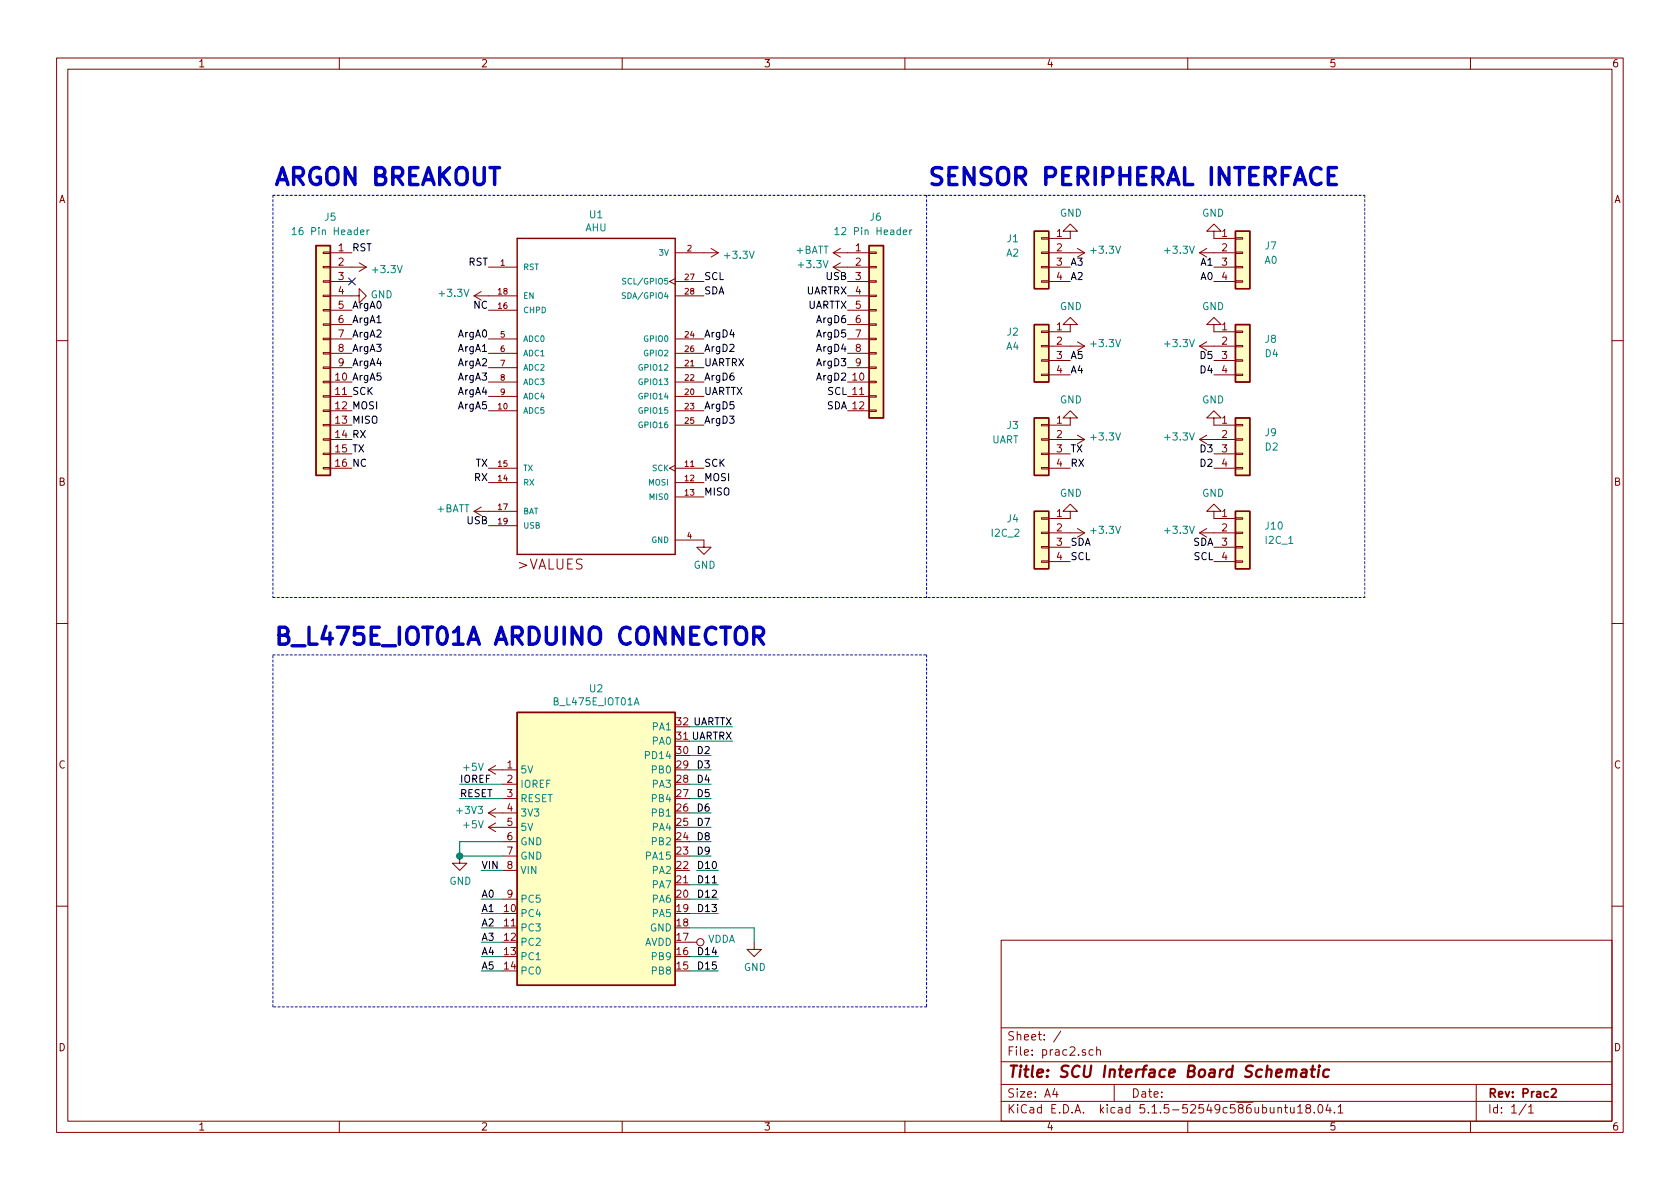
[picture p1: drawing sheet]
<svg xmlns="http://www.w3.org/2000/svg" width="297mm" height="210mm" viewBox="0 0 297 210" stroke-linecap="round" stroke-linejoin="round" font-family="sans-serif">
<g fill="none" stroke="#840000" stroke-width=".18">
<path d="M10 10.3h277v189.9h-277zM12 12.2h273v186.1h-273zM60 10.3v1.9M110 10.3v1.9M160 10.3v1.9M210 10.3v1.9M260 10.3v1.9M57.1 59.8h1.3v.3h-1.3zM57.1 57.3h1.3v.2h-1.3zM57.1 54.7h1.3v.3h-1.3zM57.1 52.2h1.3v.2h-1.3zM57.1 49.7h1.3v.2h-1.3z"/>
<path d="M57.1 47.1h1.3v.3h-1.3zM57.1 44.6h1.3v.2h-1.3zM58.4 52.3h5.1v-1.3l1.3 1.3-1.3 1.3v-1.3M58.4 44.7h3.8M58.4 47.2h6.4M58.4 49.8h3.8M58.4 54.9h3.8M58.4 59.9h3.8M58.4 57.4h3.8M63.5 46.5l1.3 .7M64.8 47.2l-1.3 .8M83.8 52.3h7.6"/>
<path d="M83.8 52.3l1.3 .8M85.1 51.6l-1.3 .7M86.4 47.2h5M86.4 54.9h5M86.4 59.9h5M119.4 49.3l-1 .5 1 .5M119.4 44.7h7.6M119.4 49.8h5.1M119.4 52.3h5.1M119.4 59.9h5.1M125.7 43.9l1.3 .8M127 44.7l-1.3 .8"/>
<path d="M147.3 44.7h6.4M147.3 47.2h6.4M147.3 44.7l1.3 .8M147.3 47.2l1.3 .8M148.6 43.9l-1.3 .8M148.6 46.5l-1.3 .7M149.9 49.8h3.8M149.9 54.9h3.8M149.9 52.3h3.8M149.9 59.9h3.8M149.9 57.4h3.8M153.7 59.8h1.2v.3h-1.2z"/>
<path d="M153.7 54.7h1.2v.3h-1.2zM153.7 52.2h1.2v.2h-1.2zM153.7 49.7h1.2v.2h-1.2zM153.7 47.1h1.2v.3h-1.2zM153.7 57.3h1.2v.2h-1.2zM153.7 44.6h1.2v.2h-1.2zM184.1 49.7h1.3v.2h-1.3zM184.1 47.1h1.3v.3h-1.3zM184.1 42h1.3v.3h-1.3zM184.1 44.6h1.3v.2h-1.3zM184.1 58.5h1.3v.3h-1.3zM185.4 44.7h6.4"/>
<path d="M185.4 47.2h3.8M185.4 49.8h3.8M189.2 40.9h-1.2l1.2-1.3 1.3 1.3h-1.3v1.3h-3.8M189.2 57.4h-1.2l1.2-1.3 1.3 1.3h-1.3v1.3h-3.8M190.5 43.9l1.3 .8M191.8 44.7l-1.3 .8M212.1 44.7h6.3M212.1 44.7l1.3 .8M213.4 43.9l-1.3 .8M214.6 40.9h1.3l-1.3-1.3-1.2 1.3h1.2v1.3h3.8M214.6 57.4h1.3l-1.3-1.3-1.2 1.3h1.2v1.3h3.8M214.6 47.2h3.8"/>
<path d="M214.6 49.8h3.8M218.4 49.7h1.3v.2h-1.3zM218.4 47.1h1.3v.3h-1.3zM218.4 42h1.3v.3h-1.3zM218.4 44.6h1.3v.2h-1.3zM218.4 58.5h1.3v.3h-1.3zM10 60.2h2M57.1 67.4h1.3v.3h-1.3zM57.1 70h1.3v.2h-1.3zM57.1 72.5h1.3v.3h-1.3zM57.1 75.1h1.3v.2h-1.3zM57.1 77.6h1.3v.2h-1.3z"/>
<path d="M57.1 64.9h1.3v.2h-1.3zM57.1 62.4h1.3v.2h-1.3zM58.4 77.7h3.8M58.4 75.2h3.8M58.4 70.1h3.8M58.4 65h3.8M58.4 67.6h3.8M58.4 72.6h3.8M58.4 62.5h3.8M86.4 70.1h5M86.4 65h5M86.4 67.6h5"/>
<path d="M86.4 72.6h5M86.4 62.5h5M119.4 75.2h5.1M119.4 70.1h5.1M119.4 65h5.1M119.4 67.6h5.1M119.4 72.6h5.1M119.4 62.5h5.1M149.9 70.1h3.8M149.9 65h3.8M149.9 67.6h3.8M149.9 72.6h3.8"/>
<path d="M149.9 62.5h3.8M153.7 62.4h1.2v.2h-1.2zM153.7 64.9h1.2v.2h-1.2zM153.7 67.4h1.2v.3h-1.2zM153.7 70h1.2v.2h-1.2zM153.7 72.5h1.2v.3h-1.2zM184.1 66.2h1.3v.2h-1.3zM184.1 63.6h1.3v.3h-1.3zM184.1 61.1h1.3v.2h-1.3zM184.1 75.1h1.3v.2h-1.3zM184.1 77.6h1.3v.2h-1.3zM185.4 77.7h6.4"/>
<path d="M185.4 61.2h6.4M185.4 63.7h3.8M185.4 66.3h3.8M189.2 73.9h-1.2l1.2-1.3 1.3 1.3h-1.3v1.3h-3.8M190.5 60.4l1.3 .8M190.5 77l1.3 .7M191.8 61.2l-1.3 .8M191.8 77.7l-1.3 .8M212.1 77.7l1.3 .8M212.1 77.7h6.3M212.1 61.2h6.3M212.1 61.2l1.3 .8"/>
<path d="M213.4 77l-1.3 .7M213.4 60.4l-1.3 .8M214.6 73.9h1.3l-1.3-1.3-1.2 1.3h1.2v1.3h3.8M214.6 63.7h3.8M214.6 66.3h3.8M218.4 66.2h1.3v.2h-1.3zM218.4 63.6h1.3v.3h-1.3zM218.4 61.1h1.3v.2h-1.3zM218.4 75.1h1.3v.2h-1.3zM218.4 77.6h1.3v.2h-1.3zM285 60.2h2M57.1 80.1h1.3v.3h-1.3z"/>
<path d="M57.1 82.7h1.3v.2h-1.3zM58.4 80.3h3.8M58.4 82.8h3.8M83.8 90.4h7.6M83.8 90.4l1.3 .8M85.1 89.7l-1.3 .7M86.4 82.8h5M86.4 85.3h5M86.4 93h5M119.4 82.3l-1 .5 1 .5M119.4 95.5h5.1v1.3h1.2l-1.2 1.2-1.3-1.2h1.3M119.4 82.8h5.1"/>
<path d="M119.4 85.3h5.1M119.4 87.9h5.1M184.1 82.7h1.3v.2h-1.3zM184.1 80.1h1.3v.3h-1.3zM184.1 99.2h1.3v.2h-1.3zM184.1 96.6h1.3v.3h-1.3zM184.1 91.6h1.3v.2h-1.3zM184.1 94.1h1.3v.3h-1.3zM185.4 94.2h6.4M185.4 80.3h3.8M185.4 82.8h3.8M185.4 96.8h3.8"/>
<path d="M185.4 99.3h3.8M189.2 90.4h-1.2l1.2-1.3 1.3 1.3h-1.3v1.3h-3.8M190.5 93.5l1.3 .7M191.8 94.2l-1.3 .8M212.1 94.2l1.3 .8M212.1 94.2h6.3M213.4 93.5l-1.3 .7M214.6 90.4h1.3l-1.3-1.3-1.2 1.3h1.2v1.3h3.8M214.6 80.3h3.8M214.6 82.8h3.8M214.6 96.8h3.8M214.6 99.3h3.8"/>
<path d="M218.4 82.7h1.3v.2h-1.3zM218.4 80.1h1.3v.3h-1.3zM218.4 99.2h1.3v.2h-1.3zM218.4 96.6h1.3v.3h-1.3zM218.4 91.6h1.3v.2h-1.3zM218.4 94.1h1.3v.3h-1.3zM10 110.3h2M285 110.3h2M86.4 136.1h5M86.4 136.1l1.2 .8M87.6 135.4l-1.2 .7M88.9 138.7h2.5"/>
<path d="M81.3 151.4v1.2h1.2l-1.2 1.3-1.3-1.3h1.3M86.4 143.8h5M86.4 146.3h5M86.4 143.8l1.2 .7M86.4 146.3l1.2 .8M87.6 143l-1.2 .8M87.6 145.5l-1.2 .8M88.9 141.2h2.5M88.9 148.8h2.5M88.9 151.4h2.5M88.9 153.9h2.5M88.9 159h2.5"/>
<path d="M10 160.2h2M121.9 166.6h1.3M133.3 166.6v1.3h1.3l-1.3 1.3-1.2-1.3h1.2M177 166.3h108v32h-108zM285 160.2h2M60 198.3v1.9M110 198.3v1.9M160 198.3v1.9M177 194.8h108M177 191.8h108M177 187.8h108M177 181.8h108"/>
<path d="M186.5 192.5l-.4 1h1M186.8 193v1M187.6 182.3l-1.3 2M193.3 185.7l-.5-.1-.2 .3 .1 .6h.6M193.9 185.7h.1a.37 .37 0 0 1 .6 .1v.8M193.9 185.1v1.5M197 191.8v3M210 198.3v1.9M226 196l.2-.2 .3 .1 .1 .9M227.1 195.8h.6M227.3 195.3v1.3l.4 .2M228.2 195.8v.9l.4 .1 .2-.1"/>
<path d="M228.8 195.8v1M229.4 195.8l.5-.5v1.5M229.4 196.8h.9M231.2 196l-.3-.2v-.3a.48 .48 0 0 1 .7-.1l.1 .2-.1 .3-.6 .1-.1 .3v.4l.3 .1 .4-.1 .1-.2v-.2l-.3-.3M232.4 196.7v.1M233.1 195.5l.3-.2a.8 .8 0 0 1 .5 .8 .8 .8 0 0 1-.5 .7l-.3-.1-.1-.4zM234.8 195.2l-.4 1.1h1M235.2 195.8v1M235.9 196.7v.1M236.6 195.8l.4-.5v1.5M236.6 196.8h.8M260 198.3v1.9"/>
<path d="M261 191.8v6.5M269.8 195.2l-1.2 2M270.3 195.8l.4-.5v1.5M270.3 196.8h.8"/>
<circle cx="123.8" cy="166.6" r=".63"/>
</g>
<path d="M274.3 192.7l.2-.2h.4l.3 .5-1 1h1" fill="none" stroke="#840000" stroke-width=".3"/>
<path d="M228.4 189.4a.47 .47 0 0 1 .4-.3 .47 .47 0 0 1 .4 .3l-.1 1M230.2 189.2h.8l-.1 1.2M231 189.6l-.6 .1a.4 .4 0 0 0-.4 .3 .4 .4 0 0 0 .3 .4l.6-.1M231.7 189.1h.8M232.1 188.4l-.2 1.8 .1 .1 .4 .1M233.2 189.1l-.2 1.3M233.3 188.4l-.1 .2M235 189.2a.67 .67 0 0 0-1 .3l-.1 .6 .2 .2 .2 .1 .5-.1" fill="none" stroke="#840000" stroke-width=".41"/>
<g fill="#ffffc2" stroke="#ffffc2" stroke-width=".18">
<path d="M182.9 40.9h2.5v10.1h-2.5z"/>
<path d="M182.9 57.4h2.5v10.2h-2.5z"/>
<path d="M182.9 73.9h2.5v10.2h-2.5z"/>
<path d="M182.9 90.4h2.5v10.2h-2.5z"/>
<path d="M91.4 126h28v48.2h-28z"/>
<path d="M55.9 43.4h2.5v40.7h-2.5z"/>
<path d="M153.7 43.4h2.5v30.5h-2.5z"/>
<path d="M218.4 40.9h2.6v10.1h-2.6z"/>
<path d="M218.4 57.4h2.6v10.2h-2.6z"/>
<path d="M218.4 73.9h2.6v10.2h-2.6z"/>
<path d="M218.4 90.4h2.6v10.2h-2.6z"/>
</g>
<path d="M55.9 43.4h2.5v40.7h-2.5zM91.4 42.2h28v55.8h-28zM153.7 43.4h2.5v30.5h-2.5zM182.9 40.9h2.5v10.1h-2.5zM182.9 57.4h2.5v10.2h-2.5zM218.4 40.9h2.6v10.1h-2.6zM218.4 57.4h2.6v10.2h-2.6zM182.9 73.9h2.5v10.2h-2.5zM218.4 73.9h2.6v10.2h-2.6zM182.9 90.4h2.5v10.2h-2.5zM218.4 90.4h2.6v10.2h-2.6zM91.4 126h28v48.2h-28z" fill="none" stroke="#840000" stroke-width=".25"/>
<path d="M51.7 40.6l.3-.4v1.3M51.7 41.5h.7M64.9 40.7v.8M65.3 40.7l-.4 .2M110.6 51.8h-.5a.42 .42 0 0 0 .4 .6v.3h-.5M110.6 49.3h-.5a.42 .42 0 0 0 .5 .5l-.1 .4h-.4M147.6 40.6l.4-.4v1.3M147.6 41.5h.8M160.9 40.7v.8M161.2 40.7l-.3 .2" fill="none" stroke="#008484" stroke-width=".18"/>
<path d="M48.3 34.5h193M48.3 34.5v71.2M163.8 34.5v71.2M241.3 34.5v71.2M48.3 115.8h115.5M48.3 105.7h193M163.8 115.8v62.2M48.3 178v-62.2M163.8 178h-115.5" fill="none" stroke="#0000c2" stroke-width=".18" stroke-dasharray=".4 .4"/>
<g fill="none" stroke="#008400" stroke-width=".18">
<path d="M81.3 138.7h7.6M121.9 136.1h3.8M121.9 138.7h3.8M121.9 133.6h3.8M121.9 131.1h7.6M121.9 128.5h7.6M81.3 141.2h7.6M85.1 153.9h3.8M85.1 159h3.8M88.9 148.8h-7.6v2.6h7.6M121.9 148.8h3.8M121.9 151.4h3.8"/>
<path d="M121.9 141.2h3.8M121.9 143.8h3.8M121.9 146.3h3.8M121.9 159h5.1M121.9 156.5h5.1M123.2 153.9h3.8M85.1 164.1h3.8M85.1 171.7h3.8M85.1 169.2h3.8M85.1 166.6h3.8M85.1 161.5h3.8M121.9 164.1h11.4v2.5"/>
<path d="M121.9 171.7h5.1M121.9 169.2h5.1M121.9 161.5h5.1"/>
</g>
<path d="M234.9 31.1h1M236.3 29.6h-1.4v3h1.4M133.3 112.5h1.1a.81 .81 0 0 0 .6-.8 .81 .81 0 0 0-.6-.8h-1.1v3M134 112.5l1 1.4" fill="none" stroke="#0000c2" stroke-width=".61"/>
<circle cx="81.3" cy="151.4" r=".51" fill="#008400" stroke="#008400" stroke-width=".25"/>
<path d="M61.6 49.2l1.2 1.2M62.8 49.2l-1.2 1.2" fill="none" stroke="#000084" stroke-width=".18"/>
<g font-size="4.2" fill="#0000c2">
<text x="48.3" y="32.8">ARGON BREAKOUT</text>
<text x="163.8" y="32.8">SENSOR PERIPHERAL INTERFACE</text>
<text x="48.3" y="114.1">B_L475E_IOT01A ARDUINO CONNECTOR</text>
</g>
<text font-size="2.8" fill="#840000" x="178" y="190.5">Title: SCU Interface Board Schematic</text>
<text font-size="2.5" fill="#840000" x="91.6" y="100.7">&gt;VALUES</text>
<g font-size="2.1" fill="#840000">
<text x="178" y="184">Sheet: /</text>
<text x="178" y="186.7">File: prac2.sch</text>
<text x="178" y="196.9">KiCad E.D.A. kicad 5.1.5-52549c586ubuntu18.04.1</text>
<text x="178" y="194.1">Size: A4</text>
<text x="200" y="194.1">Date:</text>
<text x="263" y="194.1">Rev: Prac2</text>
<text x="263" y="196.9">Id: 1/1</text>
</g>
<g font-size="1.8" fill="#840000">
<text x="35" y="11.9">1</text>
<text x="85" y="11.9">2</text>
<text x="135" y="11.9">3</text>
<text x="185" y="11.9">4</text>
<text x="235" y="11.9">5</text>
<text x="285" y="11.9">6</text>
<text x="10.4" y="35.9">A</text>
<text x="285.4" y="35.9">A</text>
<text x="186.8" y="41.9">1</text>
<text x="216.1" y="41.9">1</text>
<text x="59.8" y="44.4">1</text>
<text x="59.8" y="47">2</text>
<text x="151.3" y="44.4">1</text>
<text x="151.3" y="47">2</text>
<text x="186.8" y="44.4">2</text>
<text x="186.8" y="47">3</text>
<text x="216.1" y="44.4">2</text>
<text x="216.1" y="47">3</text>
<text x="59.8" y="49.5">3</text>
<text x="59.8" y="52.1">4</text>
<text x="151.3" y="49.5">3</text>
<text x="151.3" y="52.1">4</text>
<text x="186.8" y="49.5">4</text>
<text x="216.1" y="49.5">4</text>
<text x="59.8" y="54.6">5</text>
<text x="59.8" y="57.1">6</text>
<text x="59.8" y="59.7">7</text>
<text x="151.3" y="54.6">5</text>
<text x="151.3" y="57.1">6</text>
<text x="151.3" y="59.7">7</text>
<text x="186.8" y="58.4">1</text>
<text x="216.1" y="58.4">1</text>
<text x="59.8" y="62.2">8</text>
<text x="59.8" y="64.8">9</text>
<text x="151.3" y="62.2">8</text>
<text x="151.3" y="64.8">9</text>
<text x="186.8" y="61">2</text>
<text x="186.8" y="63.5">3</text>
<text x="216.1" y="61">2</text>
<text x="216.1" y="63.5">3</text>
<text x="150.8" y="67.3">10</text>
<text x="186.8" y="66">4</text>
<text x="216.1" y="66">4</text>
<text x="186.8" y="74.9">1</text>
<text x="186.8" y="77.5">2</text>
<text x="216.1" y="74.9">1</text>
<text x="216.1" y="77.5">2</text>
<text x="186.8" y="80">3</text>
<text x="186.8" y="82.5">4</text>
<text x="216.1" y="80">3</text>
<text x="216.1" y="82.5">4</text>
<text x="10.4" y="85.9">B</text>
<text x="285.4" y="85.9">B</text>
<text x="186.8" y="91.4">1</text>
<text x="186.8" y="94">2</text>
<text x="216.1" y="91.4">1</text>
<text x="216.1" y="94">2</text>
<text x="186.8" y="96.5">3</text>
<text x="186.8" y="99.1">4</text>
<text x="216.1" y="96.5">3</text>
<text x="216.1" y="99.1">4</text>
<text x="10.4" y="135.9">C</text>
<text x="89.7" y="135.9">1</text>
<text x="119.7" y="135.9">29</text>
<text x="119.7" y="133.3">30</text>
<text x="285.4" y="135.9">C</text>
<text x="89.7" y="138.4">2</text>
<text x="89.7" y="141">3</text>
<text x="89.7" y="143.5">4</text>
<text x="119.7" y="143.5">26</text>
<text x="119.7" y="141">27</text>
<text x="119.7" y="138.4">28</text>
<text x="89.7" y="146">5</text>
<text x="89.7" y="148.6">6</text>
<text x="119.7" y="148.6">24</text>
<text x="119.7" y="146">25</text>
<text x="89.7" y="151.1">7</text>
<text x="89.7" y="153.7">8</text>
<text x="119.7" y="153.7">22</text>
<text x="119.7" y="151.1">23</text>
<text x="89.2" y="161.3">10</text>
<text x="89.7" y="158.7">9</text>
<text x="119.7" y="161.3">19</text>
<text x="119.7" y="158.7">20</text>
<text x="119.7" y="156.2">21</text>
<text x="89.2" y="163.8">11</text>
<text x="89.2" y="166.4">12</text>
<text x="119.7" y="166.4">17</text>
<text x="119.7" y="163.8">18</text>
<text x="89.2" y="168.9">13</text>
<text x="89.2" y="171.4">14</text>
<text x="119.7" y="171.4">15</text>
<text x="119.7" y="168.9">16</text>
<text x="10.4" y="185.9">D</text>
<text x="285.4" y="185.9">D</text>
<text x="35" y="199.9">1</text>
<text x="85" y="199.9">2</text>
<text x="135" y="199.9">3</text>
<text x="185" y="199.9">4</text>
<text x="235" y="199.9">5</text>
<text x="285" y="199.9">6</text>
</g>
<g font-size="1.8" fill="#008484">
<text x="52.6" y="41.6">16 Pin Header</text>
<text x="57.5" y="39">J5</text>
<text x="103.5" y="40.9">AHU</text>
<text x="104.3" y="38.6">U1</text>
<text x="148.5" y="41.6">12 Pin Header</text>
<text x="153.9" y="39">J6</text>
<text x="187.4" y="38.3">GND</text>
<text x="212.5" y="38.3">GND</text>
<text x="128.3" y="45.8">+3.3V</text>
<text x="140.7" y="44.9">+BATT</text>
<text x="141.4" y="47.4">+3.3V</text>
<text x="178" y="45.4">A2</text>
<text x="178.1" y="42.8">J1</text>
<text x="193.1" y="44.9">+3.3V</text>
<text x="206.1" y="44.9">+3.3V</text>
<text x="223.6" y="46.7">A0</text>
<text x="223.7" y="44.1">J7</text>
<text x="65.5" y="52.8">GND</text>
<text x="66.1" y="48.3">+3.3V</text>
<text x="77.9" y="52.5">+3.3V</text>
<text x="178.1" y="59.4">J2</text>
<text x="187.4" y="54.8">GND</text>
<text x="212.5" y="54.8">GND</text>
<text x="178" y="61.9">A4</text>
<text x="193.1" y="61.4">+3.3V</text>
<text x="206.1" y="61.4">+3.3V</text>
<text x="223.7" y="60.6">J8</text>
<text x="223.7" y="63.2">D4</text>
<text x="187.4" y="71.3">GND</text>
<text x="212.5" y="71.3">GND</text>
<text x="178.1" y="75.9">J3</text>
<text x="193.1" y="77.9">+3.3V</text>
<text x="206.1" y="77.9">+3.3V</text>
<text x="223.7" y="77.1">J9</text>
<text x="175.3" y="78.4">UART</text>
<text x="223.7" y="79.7">D2</text>
<text x="187.4" y="87.9">GND</text>
<text x="212.5" y="87.9">GND</text>
<text x="77.2" y="90.6">+BATT</text>
<text x="175.4" y="94.9">I2C_2</text>
<text x="178.1" y="92.4">J4</text>
<text x="193.1" y="94.4">+3.3V</text>
<text x="206.1" y="94.4">+3.3V</text>
<text x="223.8" y="93.6">J10</text>
<text x="122.6" y="100.6">GND</text>
<text x="223.9" y="96.2">I2C_1</text>
<text x="98.1" y="124.7">B_L475E_IOT01A</text>
<text x="104.3" y="122.4">U2</text>
<text x="115.4" y="131.7">PA0</text>
<text x="115.4" y="129.2">PA1</text>
<text x="82" y="136.3">+5V</text>
<text x="91.9" y="136.8">5V</text>
<text x="114.5" y="134.2">PD14</text>
<text x="115.4" y="136.8">PB0</text>
<text x="80.9" y="143.9">+3V3</text>
<text x="91.9" y="139.3">IOREF</text>
<text x="91.9" y="141.9">RESET</text>
<text x="115.4" y="141.9">PB4</text>
<text x="115.4" y="139.3">PA3</text>
<text x="82" y="146.5">+5V</text>
<text x="91.9" y="144.4">3V3</text>
<text x="91.9" y="146.9">5V</text>
<text x="91.9" y="149.5">GND</text>
<text x="115.4" y="149.5">PB2</text>
<text x="115.4" y="146.9">PA4</text>
<text x="115.4" y="144.4">PB1</text>
<text x="91.9" y="152">GND</text>
<text x="91.9" y="154.6">VIN</text>
<text x="114.5" y="152">PA15</text>
<text x="115.4" y="154.6">PA2</text>
<text x="79.5" y="156.5">GND</text>
<text x="91.9" y="159.6">PC5</text>
<text x="115.4" y="159.6">PA6</text>
<text x="115.4" y="157.1">PA7</text>
<text x="91.9" y="162.2">PC4</text>
<text x="91.9" y="164.7">PC3</text>
<text x="91.9" y="167.3">PC2</text>
<text x="113.9" y="167.3">AVDD</text>
<text x="114.9" y="164.7">GND</text>
<text x="115.4" y="162.2">PA5</text>
<text x="125.1" y="166.7">VDDA</text>
<text x="91.9" y="169.8">PC1</text>
<text x="91.9" y="172.3">PC0</text>
<text x="115.4" y="172.3">PB8</text>
<text x="115.4" y="169.8">PB9</text>
<text x="131.5" y="171.7">GND</text>
</g>
<g font-size="1.8">
<text x="62.2" y="44.4">RST</text>
<text x="82.8" y="47">RST</text>
<text x="189.2" y="47">A3</text>
<text x="212.4" y="47">A1</text>
<text x="124.5" y="52.1">SDA</text>
<text x="124.5" y="49.5">SCL</text>
<text x="142.5" y="52.1">UARTRX</text>
<text x="146.1" y="49.5">USB</text>
<text x="189.2" y="49.5">A2</text>
<text x="212.4" y="49.5">A0</text>
<text x="62.2" y="54.6">ArgA0</text>
<text x="62.2" y="57.1">ArgA1</text>
<text x="62.2" y="59.7">ArgA2</text>
<text x="81.1" y="59.7">ArgA0</text>
<text x="83.8" y="54.6">NC</text>
<text x="124.5" y="59.7">ArgD4</text>
<text x="142.7" y="54.6">UARTTX</text>
<text x="144.6" y="57.1">ArgD6</text>
<text x="144.6" y="59.7">ArgD5</text>
<text x="62.2" y="62.2">ArgA3</text>
<text x="62.2" y="64.8">ArgA4</text>
<text x="81.1" y="62.2">ArgA1</text>
<text x="81.1" y="64.8">ArgA2</text>
<text x="124.5" y="62.2">ArgD2</text>
<text x="124.5" y="64.8">UARTRX</text>
<text x="144.6" y="62.2">ArgD4</text>
<text x="144.6" y="64.8">ArgD3</text>
<text x="189.2" y="63.5">A5</text>
<text x="212.4" y="63.5">D5</text>
<text x="59.4" y="67.3">10 ArgA5</text>
<text x="59.4" y="69.8">11 SCK</text>
<text x="81.1" y="67.3">ArgA3</text>
<text x="81.1" y="69.8">ArgA4</text>
<text x="124.5" y="67.3">ArgD6</text>
<text x="124.5" y="69.8">UARTTX</text>
<text x="144.6" y="67.3">ArgD2</text>
<text x="146.3" y="69.8">SCL 11</text>
<text x="189.2" y="66">A4</text>
<text x="212.4" y="66">D4</text>
<text x="59.4" y="72.4">12 MOSI</text>
<text x="59.4" y="74.9">13 MISO</text>
<text x="59.4" y="77.5">14 RX</text>
<text x="81.1" y="72.4">ArgA5</text>
<text x="124.5" y="74.9">ArgD3</text>
<text x="124.5" y="72.4">ArgD5</text>
<text x="146.1" y="72.4">SDA 12</text>
<text x="59.4" y="80">15 TX</text>
<text x="59.4" y="82.5">16 NC</text>
<text x="84.1" y="82.5">TX</text>
<text x="124.5" y="82.5">SCK</text>
<text x="189.2" y="80">TX</text>
<text x="189.2" y="82.5">RX</text>
<text x="212.4" y="80">D3</text>
<text x="212.4" y="82.5">D2</text>
<text x="83.9" y="85.1">RX</text>
<text x="124.5" y="85.1">MOSI</text>
<text x="124.5" y="87.6">MISO</text>
<text x="82.6" y="92.7">USB</text>
<text x="189.2" y="99.1">SCL</text>
<text x="189.2" y="96.5">SDA</text>
<text x="210.9" y="96.5">SDA</text>
<text x="211.1" y="99.1">SCL</text>
<text x="119.7" y="130.8">31 UARTRX</text>
<text x="119.7" y="128.3">32 UARTTX</text>
<text x="123.5" y="135.9">D3</text>
<text x="123.5" y="133.3">D2</text>
<text x="81.3" y="138.4">IOREF</text>
<text x="81.3" y="141">RESET</text>
<text x="123.5" y="138.4">D4</text>
<text x="123.5" y="141">D5</text>
<text x="123.5" y="143.5">D6</text>
<text x="123.5" y="146">D7</text>
<text x="123.5" y="148.6">D8</text>
<text x="85.1" y="153.7">VIN</text>
<text x="123.5" y="151.1">D9</text>
<text x="123.7" y="153.7">D10</text>
<text x="85.1" y="161.3">A1</text>
<text x="85.1" y="158.7">A0</text>
<text x="123.7" y="156.2">D11</text>
<text x="123.7" y="158.7">D12</text>
<text x="123.7" y="161.3">D13</text>
<text x="85.1" y="166.4">A3</text>
<text x="85.1" y="163.8">A2</text>
<text x="85.1" y="171.4">A5</text>
<text x="85.1" y="168.9">A4</text>
<text x="123.7" y="168.9">D14</text>
<text x="123.7" y="171.4">D15</text>
</g>
<g font-size="1.4" fill="#840000">
<text x="88.5" y="47">1</text>
<text x="121.5" y="44.4">2</text>
<text x="88.1" y="52.1">18</text>
<text x="121.1" y="49.5">27</text>
<text x="121.1" y="52.1">28</text>
<text x="88.1" y="54.6">16</text>
<text x="88.5" y="59.7">5</text>
<text x="121.1" y="59.7">24</text>
<text x="88.5" y="62.2">6</text>
<text x="88.5" y="64.8">7</text>
<text x="121.1" y="64.8">21</text>
<text x="121.1" y="62.2">26</text>
<text x="88.5" y="67.3">8</text>
<text x="88.5" y="69.8">9</text>
<text x="121.1" y="69.8">20</text>
<text x="121.1" y="67.3">22</text>
<text x="88.1" y="72.4">10</text>
<text x="121.1" y="72.4">23</text>
<text x="121.1" y="74.9">25</text>
<text x="88.1" y="82.5">15</text>
<text x="121.1" y="82.5">11</text>
<text x="88.1" y="85.1">14</text>
<text x="121.1" y="85.1">12</text>
<text x="121.1" y="87.6">13</text>
<text x="88.1" y="90.2">17</text>
<text x="88.1" y="92.7">19</text>
<text x="121.5" y="95.2">4</text>
</g>
<g font-size="1.4" fill="#008484">
<text x="92.5" y="47.7">RST</text>
<text x="116.6" y="45.2">3V</text>
<text x="92.5" y="52.8">EN</text>
<text x="110.7" y="52.8">SDA/GPIO4</text>
<text x="110.8" y="50.3">SCL/GPIO5</text>
<text x="92.5" y="55.4">CHPD</text>
<text x="92.5" y="60.4">ADC0</text>
<text x="92.5" y="63">ADC1</text>
<text x="92.5" y="65.5">ADC2</text>
<text x="113.3" y="65.5">GPIO12</text>
<text x="114" y="60.4">GPIO0</text>
<text x="114" y="63">GPIO2</text>
<text x="92.5" y="68.1">ADC3</text>
<text x="92.5" y="70.6">ADC4</text>
<text x="113.3" y="70.6">GPIO14</text>
<text x="113.3" y="68.1">GPIO13</text>
<text x="92.5" y="73.1">ADC5</text>
<text x="113.3" y="73.1">GPIO15</text>
<text x="113.3" y="75.7">GPIO16</text>
<text x="92.5" y="83.3">TX</text>
<text x="115.4" y="83.3">SCK</text>
<text x="92.5" y="85.8">RX</text>
<text x="114.8" y="85.8">MOSI</text>
<text x="115.1" y="88.4">MIS0</text>
<text x="92.5" y="90.9">BAT</text>
<text x="92.5" y="93.5">USB</text>
<text x="115.2" y="96">GND</text>
</g>
</svg>
